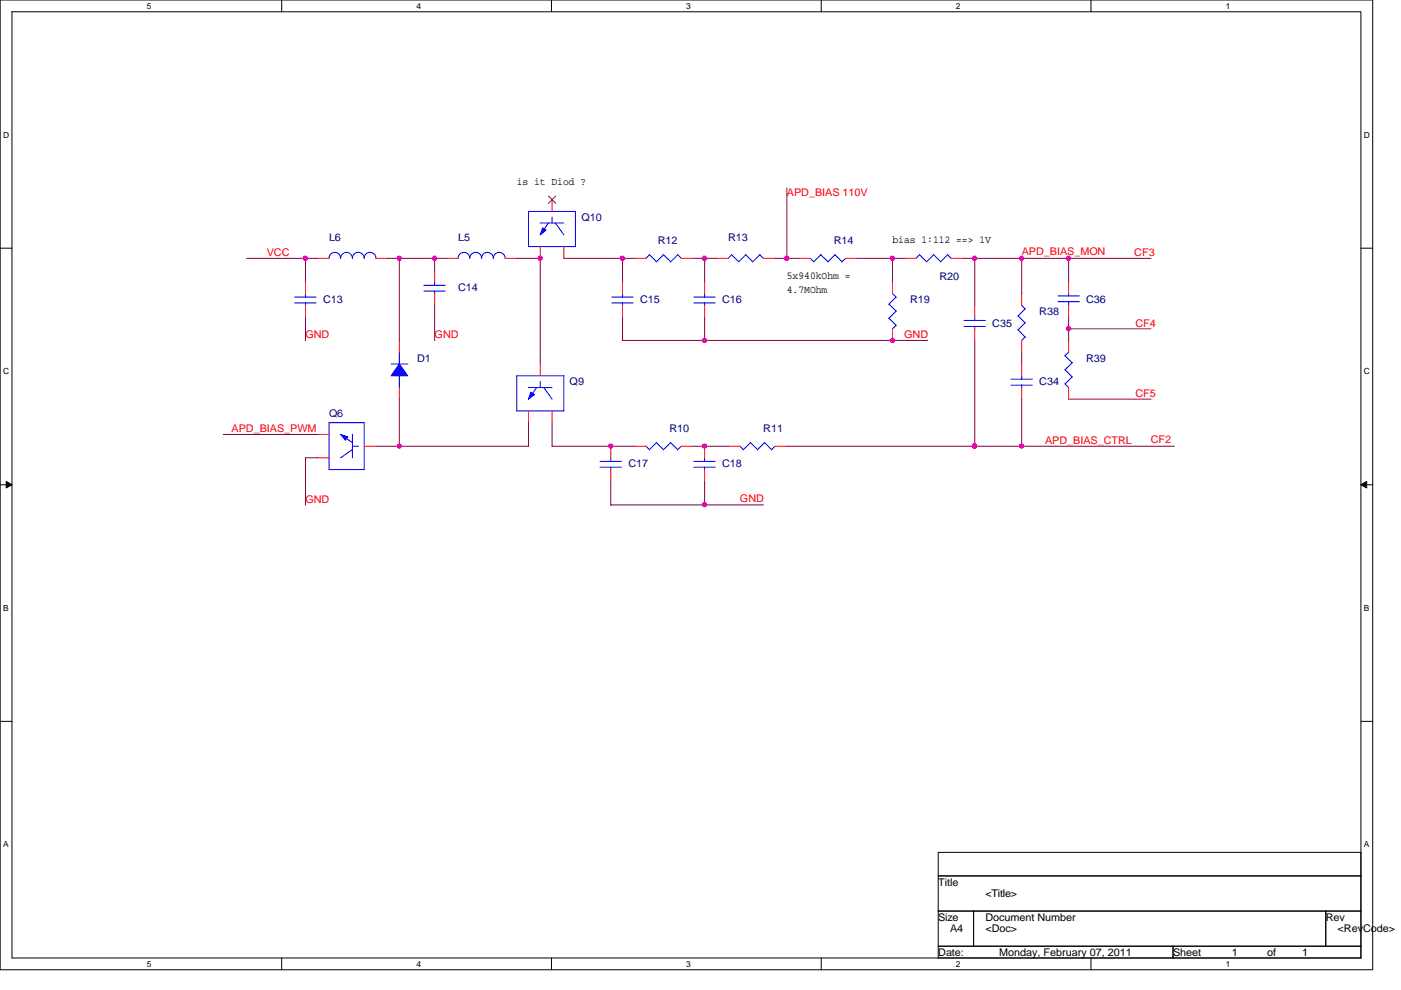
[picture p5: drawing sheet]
<svg xmlns="http://www.w3.org/2000/svg" width="297mm" height="210mm" viewBox="0 0 297 210" stroke-linecap="round" stroke-linejoin="round" font-family="sans-serif">
<path d="M0 0h291v205.6h-291zM2.5 2.5h286v200.6h-286z" fill="none" stroke="#000" stroke-width=".21"/>
<g fill="#fff">
<path d="M31.1 .3h1v2h-1z"/>
<path d="M31.1 203.4h1v2h-1z"/>
</g>
<path d="M59.7 0v2.5M59.7 203.1v2.5" fill="none" stroke="#000" stroke-width=".21"/>
<g fill="#fff">
<path d="M88.3 .3h1v2h-1z"/>
<path d="M88.3 203.4h1v2h-1z"/>
</g>
<path d="M116.9 0v2.5M116.9 203.1v2.5" fill="none" stroke="#000" stroke-width=".21"/>
<g fill="#fff">
<path d="M145.5 .3h1v2h-1z"/>
<path d="M145.5 203.4h1v2h-1z"/>
</g>
<path d="M174.1 0v2.5M174.1 203.1v2.5" fill="none" stroke="#000" stroke-width=".21"/>
<g fill="#fff">
<path d="M202.7 .3h1v2h-1z"/>
<path d="M202.7 203.4h1v2h-1z"/>
</g>
<path d="M231.3 0v2.5M231.3 203.1v2.5" fill="none" stroke="#000" stroke-width=".21"/>
<g fill="#fff">
<path d="M259.9 .3h1v2h-1z"/>
<path d="M259.9 203.4h1v2h-1z"/>
<path d="M.7 27.6h1.2v1.9h-1.2z"/>
<path d="M289.2 27.6h1.2v1.9h-1.2z"/>
<path d="M.7 77.7h1.2v2h-1.2z"/>
<path d="M289.2 77.7h1.2v2h-1.2z"/>
</g>
<path d="M0 52.6h2.5M288.5 52.6h2.5" fill="none" stroke="#000" stroke-width=".21"/>
<g fill="#fff">
<path d="M.7 127.8h1.1v2h-1.1z"/>
<path d="M289.2 127.8h1.1v2h-1.1z"/>
</g>
<path d="M0 102.8h2.5M1.3 102.1l1.2 .7-1.2 .7zM288.5 102.8l1.3-.7v1.4zM288.5 102.8h2.5" fill="none" stroke="#000" stroke-width=".21"/>
<path d="M1.3 102.1l1.2 .7-1.2 .7zM288.5 102.8l1.3-.7v1.4z" fill="#000"/>
<g fill="#fff">
<path d="M.7 178h1.1v2h-1.1z"/>
<path d="M289.2 178h1.1v2h-1.1z"/>
</g>
<path d="M0 153h2.5M288.5 153h2.5M198.9 180.7h89.6v22.4h-89.6zM198.9 185.7h89.6M198.9 193.2h89.6M206.4 193.2v7.4M281.1 193.2v7.4M198.9 200.6h89.6M248.7 200.6v2.5" fill="none" stroke="#000" stroke-width=".21"/>
<g fill="none" stroke="#00f" stroke-width=".21">
<path d="M69.8 54.8a1.23 1.23 0 0 1 1.2-1.3 1.23 1.23 0 0 1 1.2 1.3 1.25 1.25 0 0 1 1.3-1.3 1.25 1.25 0 0 1 1.2 1.3 1.25 1.25 0 0 1 1.3-1.3 1.25 1.25 0 0 1 1.2 1.3v-.1a1.2 1.2 0 0 1 1.2-1.2 1.26 1.26 0 0 1 1.3 1.3M114.5 47.3h5M116.3 47.3l-1.8 2.5M117 46v1.3M117.7 47.2l1.8 2.6M171.7 54.7l.8 .8M174 54l1.6 1.5M174 54l-1.5 1.5M177 54l1.5 1.5M177 54l-1.5 1.5M179.3 54.8l-.8 .7M188.5 64.5l1.5 1.5"/>
<path d="M188.5 67.5l1.5 1.5M189.2 62.2l.8 .8M190 63l-1.6 1.5M190 66l-1.6 1.5M190 69l-.8 .8"/>
</g>
<path d="M67.3 54.8h2.5M79.7 54.8h2.5M169.3 54.8h2.5M179.3 54.8h2.5M189.2 59.7v2.5M189.2 69.7v2.5" fill="none" stroke="#f00" stroke-width=".21"/>
<path d="M115.1 48.3l.7 .5-1.2 1z" fill="#00f"/>
<path d="M112.1 44.8h9.9v7.5h-9.9zM115.1 48.3l.7 .5-1.2 1zM112 82.2h5M113.8 82.2l-1.8 2.5M114.6 80.9v1.3M115.3 82.1l1.7 2.5" fill="none" stroke="#00f" stroke-width=".21"/>
<path d="M114.6 52.3v2.5M117 42.3v2.5M119.5 52.3v2.5" fill="none" stroke="#f00" stroke-width=".21"/>
<path d="M116.3 41.6l1.6 1.5M117.8 41.6l-1.6 1.5" fill="none" stroke="#804000" stroke-width=".21"/>
<path d="M112.6 83.1l.7 .6-1.2 .9z" fill="#00f"/>
<g fill="none" stroke="#00f" stroke-width=".21">
<path d="M82.9 77.2h3.6M84.7 74.6v2.6M84.7 79.6v2.6M109.6 79.7h9.9v7.4h-9.9zM129.7 63h4.5M129.7 64.2h4.5M132 62.2v.8M132 64.2v.5M147.1 63h4.5M147.1 64.2h4.5M149.4 62.2v.8M149.4 64.2v.5"/>
<path d="M224.3 64h4.6M224.3 62.7h4.6M226.6 62.2v.6M226.6 63.9v.8M112.6 83.1l.7 .6-1.2 .9zM127.2 97.8h4.5M127.2 99.1h4.5M129.5 97.1v.8M129.5 99v.6"/>
</g>
<path d="M132 59.7v2.5M149.4 59.7v2.5M226.6 59.7v2.5M114.6 77.2v2.5M132 64.7v2.5M149.4 64.7v2.5M226.6 64.7v2.5M112.1 87.1v2.5M117 87.1v2.5M129.5 94.6v2.5M129.5 99.6v2.5" fill="none" stroke="#f00" stroke-width=".21"/>
<path d="M84.7 77.2l1.7 2.5h-3.5z" fill-rule="evenodd" fill="#00f"/>
<path d="M84.7 77.2l1.7 2.5h-3.5zM72.2 92.1l2.5 1.8M74.7 92.1v5M74.7 94.6h1.3M74.8 95.3l-2.6 1.8M159.1 93.8l1.5 1.5M159.1 93.9l-1.5 1.5-.8-.8M162 93.8l1.6 1.5M162.1 93.9l-1.5 1.5M164.3 94.6l-.8 .8" fill="none" stroke="#00f" stroke-width=".21"/>
<path d="M84.7 72.2v2.5M84.7 82.2v2.4M154.4 94.6h2.5M164.3 94.6h2.5" fill="none" stroke="#f00" stroke-width=".21"/>
<path d="M72.2 92.1l1.5 .5-.5 .7z" fill="#00f"/>
<g fill="none" stroke="#00f" stroke-width=".21">
<path d="M92.2 59.7v.8M97.1 54.8a1.25 1.25 0 0 1 1.3-1.3 1.25 1.25 0 0 1 1.2 1.3 1.25 1.25 0 0 1 1.3-1.3 1.25 1.25 0 0 1 1.2 1.3v-.1a1.2 1.2 0 0 1 1.2-1.2 1.26 1.26 0 0 1 1.3 1.3v-.1a1.2 1.2 0 0 1 1.2-1.2 1.26 1.26 0 0 1 1.3 1.3M137.7 54l1.5 1.5M137.7 54l-.8 .8M140.6 54l1.6 1.5M140.7 54l-1.6 1.5M143.6 54l.8 .8M143.7 54l-1.5 1.5M155.1 54l1.5 1.5M155.1 54l-.8 .8M158.1 54l1.5 1.5M158.1 54l-1.5 1.5"/>
<path d="M161.1 54l.7 .8M161.1 54l-1.5 1.5M194.9 54l1.6 1.5M195 54l-.8 .8M197.9 54l1.6 1.5M198 54l-1.5 1.5M200.9 54l.8 .8M201 54l-1.6 1.5M62.5 63h4.5M62.5 64.2h4.5M64.8 62.2v.8M64.8 64.2v.5"/>
<path d="M89.9 60.5h4.5M89.9 61.7h4.5M92.2 61.7v.5M204.4 67.9h4.5M204.4 69.2h4.5M206.7 67.2v.8M206.7 69.2v.5M215.9 67l1.5 1.5M215.9 69.9l1.5 1.6M216.6 64.7l.8 .8M216.6 79.7v.7M217.3 65.5l-1.5 1.5"/>
<path d="M217.3 68.5l-1.5 1.5M217.3 71.5l-.7 .7M225.8 78.4l1.5 1.5M225.8 75.4l1.5 1.5M226.6 74.6l-.8 .8M227.4 79.9l-1.6 1.5M227.4 76.9l-1.6 1.5M69.8 89.6h7.4v10h-7.4zM72.2 92.1l1.5 .5-.5 .7zM136.9 94.6l.8 .7M139.1 93.8l1.6 1.5M139.2 93.9l-1.5 1.5"/>
<path d="M142.2 93.8l1.5 1.5M142.2 93.9l-1.6 1.5M144.4 94.6l-.8 .8M147.1 97.8h4.5M147.1 99.1h4.5M149.4 97.1v.8M149.4 99v.6M214.3 80.4h4.6M214.3 81.7h4.6M216.6 81.6v.6M225.8 81.4l.8 .8"/>
</g>
<g fill="none" stroke="#f00" stroke-width=".21">
<path d="M64.8 59.7v2.5M92.2 57.3v2.4M94.7 54.8h2.4M107.1 54.8h2.5M134.4 54.8h2.5M144.4 54.8h2.5M151.9 54.8h2.5M161.8 54.8h2.5M191.7 54.8h2.5M201.7 54.8h2.5M64.8 64.7v2.5M92.2 62.2v2.5"/>
<path d="M206.7 64.7v2.5M206.7 69.7v2.5M216.6 62.2v2.5M216.6 72.2v2.5M216.6 77.2v2.5M226.6 72.2v2.5M67.3 97.1h2.5M67.3 92.1h2.5M77.2 94.6h2.5M134.4 94.6h2.5M144.4 94.6h2.5M149.4 94.6v2.5"/>
<path d="M149.4 99.6v2.5M216.6 82.2v2.4M226.6 82.2v2.4"/>
</g>
<g fill="none" stroke="#800040" stroke-width=".21">
<path d="M166.8 39.8v15M52.3 54.8h15M64.8 54.8v5M82.2 54.8h12.5M84.7 54.8v17.4M92.2 54.8v2.5M109.6 54.8h5M114.6 54.8v22.4M119.5 54.8h15M132 54.8v5M146.9 54.8h5M149.4 54.8v5"/>
<path d="M164.3 54.8h5.1M181.8 54.8h10M189.2 54.8v5M204.2 54.8h39.8M206.7 54.8v10M216.6 54.8v7.5M226.6 54.8v5M64.8 67.2v5M92.2 64.7v7.5M132 72.2h64.7M132 67.2v5M149.4 67.2v5"/>
<path d="M206.7 72.2v22.5M216.6 74.7v2.5M226.6 67.2v5M226.6 69.7h17.4M47.3 92.1h20M67.3 97.1h-2.5v10M79.7 94.6h32.4M84.7 84.6v10.1M112.1 89.6v5.1M117 94.6h17.5M117 89.6v5.1M146.9 94.6h7.5"/>
<path d="M166.8 94.6h82.2M216.6 84.6v10.1M226.6 84.6h17.4M129.5 102.1v5M129.5 107.1h32.4M149.4 102.1v5"/>
</g>
<circle cx="149.4" cy="54.8" r=".49" fill="#f0f"/>
<circle cx="149.4" cy="54.8" r=".49" fill="none" stroke="#f0f" stroke-width=".21"/>
<circle cx="166.8" cy="54.8" r=".49" fill="#f0f"/>
<circle cx="166.8" cy="54.8" r=".49" fill="none" stroke="#f0f" stroke-width=".21"/>
<circle cx="189.2" cy="54.8" r=".49" fill="#f0f"/>
<circle cx="189.2" cy="54.8" r=".49" fill="none" stroke="#f0f" stroke-width=".21"/>
<circle cx="149.4" cy="72.2" r=".48" fill="#f0f"/>
<circle cx="149.4" cy="72.2" r=".48" fill="none" stroke="#f0f" stroke-width=".21"/>
<circle cx="189.2" cy="72.2" r=".48" fill="#f0f"/>
<circle cx="189.2" cy="72.2" r=".48" fill="none" stroke="#f0f" stroke-width=".21"/>
<circle cx="84.7" cy="94.6" r=".47" fill="#f0f"/>
<circle cx="84.7" cy="94.6" r=".47" fill="none" stroke="#f0f" stroke-width=".21"/>
<circle cx="64.7" cy="54.8" r=".49" fill="#f0f"/>
<circle cx="64.7" cy="54.8" r=".49" fill="none" stroke="#f0f" stroke-width=".21"/>
<circle cx="149.4" cy="94.6" r=".48" fill="#f0f"/>
<circle cx="149.4" cy="94.6" r=".48" fill="none" stroke="#f0f" stroke-width=".21"/>
<circle cx="114.5" cy="54.8" r=".49" fill="#f0f"/>
<circle cx="114.5" cy="54.8" r=".49" fill="none" stroke="#f0f" stroke-width=".21"/>
<circle cx="129.5" cy="94.6" r=".48" fill="#f0f"/>
<circle cx="129.5" cy="94.6" r=".48" fill="none" stroke="#f0f" stroke-width=".21"/>
<circle cx="226.5" cy="69.7" r=".48" fill="#f0f"/>
<circle cx="226.5" cy="69.7" r=".48" fill="none" stroke="#f0f" stroke-width=".21"/>
<circle cx="206.6" cy="54.8" r=".48" fill="#f0f"/>
<circle cx="206.6" cy="54.8" r=".48" fill="none" stroke="#f0f" stroke-width=".21"/>
<circle cx="206.6" cy="94.6" r=".47" fill="#f0f"/>
<circle cx="206.6" cy="94.6" r=".47" fill="none" stroke="#f0f" stroke-width=".21"/>
<circle cx="226.5" cy="54.8" r=".49" fill="#f0f"/>
<circle cx="226.5" cy="54.8" r=".49" fill="none" stroke="#f0f" stroke-width=".21"/>
<circle cx="149.4" cy="107" r=".48" fill="#f0f"/>
<circle cx="149.4" cy="107" r=".48" fill="none" stroke="#f0f" stroke-width=".21"/>
<circle cx="131.9" cy="54.8" r=".48" fill="#f0f"/>
<circle cx="131.9" cy="54.8" r=".48" fill="none" stroke="#f0f" stroke-width=".21"/>
<circle cx="216.6" cy="54.8" r=".49" fill="#f0f"/>
<circle cx="216.6" cy="54.8" r=".49" fill="none" stroke="#f0f" stroke-width=".21"/>
<circle cx="206.6" cy="94.6" r=".47" fill="#f0f"/>
<circle cx="206.6" cy="94.6" r=".47" fill="none" stroke="#f0f" stroke-width=".21"/>
<circle cx="216.6" cy="94.6" r=".48" fill="#f0f"/>
<circle cx="216.6" cy="94.6" r=".48" fill="none" stroke="#f0f" stroke-width=".21"/>
<circle cx="92.1" cy="54.8" r=".49" fill="#f0f"/>
<circle cx="92.1" cy="54.8" r=".49" fill="none" stroke="#f0f" stroke-width=".21"/>
<circle cx="84.6" cy="54.8" r=".48" fill="#f0f"/>
<circle cx="84.6" cy="54.8" r=".48" fill="none" stroke="#f0f" stroke-width=".21"/>
<g font-size="2.2">
<text x="109.6" y="39.2">is it Diod ?</text>
<text x="189.2" y="51.6">bias 1:112 ==&gt; 1V</text>
<text x="166.8" y="59.1">5x940kOhm =</text>
<text x="166.8" y="62.1">4.7MOhm</text>
<text x="198.9" y="187.7">Title</text>
<text x="208.9" y="190.2">&lt;Title&gt;</text>
<text x="198.9" y="195.2">Size</text>
<text x="201.4" y="197.7">A4</text>
<text x="208.9" y="195.2">Document Number</text>
<text x="208.9" y="197.7">&lt;Doc&gt;</text>
<text x="281.1" y="195.2">Rev</text>
<text x="283.6" y="197.7">&lt;RevCode&gt;</text>
<text x="198.9" y="202.6">Date:</text>
<text x="211.9" y="202.6">Monday, February 07, 2011</text>
<text x="248.7" y="202.6">Sheet</text>
<text x="261.2" y="202.6">1</text>
<text x="268.6" y="202.6">of</text>
<text x="276.1" y="202.6">1</text>
</g>
<g font-size="2.2" fill="#f00">
<text x="166.8" y="41.6">APD_BIAS 110V</text>
<text x="56.6" y="54.3">VCC</text>
<text x="216.6" y="54.1">APD_BIAS_MON</text>
<text x="240.5" y="54.3">CF3</text>
<text x="64.8" y="71.8">GND</text>
<text x="92.2" y="71.8">GND</text>
<text x="191.7" y="71.8">GND</text>
<text x="240.7" y="69.3">CF4</text>
<text x="240.7" y="84.2">CF5</text>
<text x="49.1" y="91.7">APD_BIAS_PWM</text>
<text x="221.6" y="94.1">APD_BIAS_CTRL</text>
<text x="244" y="93.9">CF2</text>
<text x="64.8" y="106.6">GND</text>
<text x="156.9" y="106.3">GND</text>
</g>
<g font-size="2.2" fill="#000080">
<text x="123.3" y="46.9">Q10</text>
<text x="69.8" y="51.1">L6</text>
<text x="97.1" y="51.1">L5</text>
<text x="139.4" y="51.8">R12</text>
<text x="154.4" y="51.1">R13</text>
<text x="176.8" y="51.8">R14</text>
<text x="199.2" y="59.3">R20</text>
<text x="68.5" y="64.3">C13</text>
<text x="97.1" y="61.8">C14</text>
<text x="135.7" y="64.3">C15</text>
<text x="153.1" y="64.3">C16</text>
<text x="193" y="64.3">R19</text>
<text x="230.3" y="64.3">C36</text>
<text x="210.4" y="69.3">C35</text>
<text x="220.3" y="66.8">R38</text>
<text x="88.4" y="76.7">D1</text>
<text x="230.3" y="76.7">R39</text>
<text x="120.8" y="81.7">Q9</text>
<text x="220.3" y="81.7">C34</text>
<text x="69.8" y="88.4">Q6</text>
<text x="141.9" y="91.7">R10</text>
<text x="161.8" y="91.7">R11</text>
<text x="133.2" y="99.1">C17</text>
<text x="153.1" y="99.1">C18</text>
</g>
<g font-size="1.8">
<text x="31.1" y="1.9">5</text>
<text x="88.3" y="1.9">4</text>
<text x="145.5" y="1.9">3</text>
<text x="202.7" y="1.9">2</text>
<text x="259.9" y="1.9">1</text>
<text x=".7" y="29.2">D</text>
<text x="289.2" y="29.2">D</text>
<text x=".7" y="79.3">C</text>
<text x="289.2" y="79.3">C</text>
<text x=".7" y="129.5">B</text>
<text x="289.2" y="129.5">B</text>
<text x=".7" y="179.6">A</text>
<text x="289.2" y="179.6">A</text>
<text x="31.1" y="205">5</text>
<text x="88.3" y="205">4</text>
<text x="145.5" y="205">3</text>
<text x="202.7" y="205">2</text>
<text x="259.9" y="205">1</text>
</g>
</svg>
